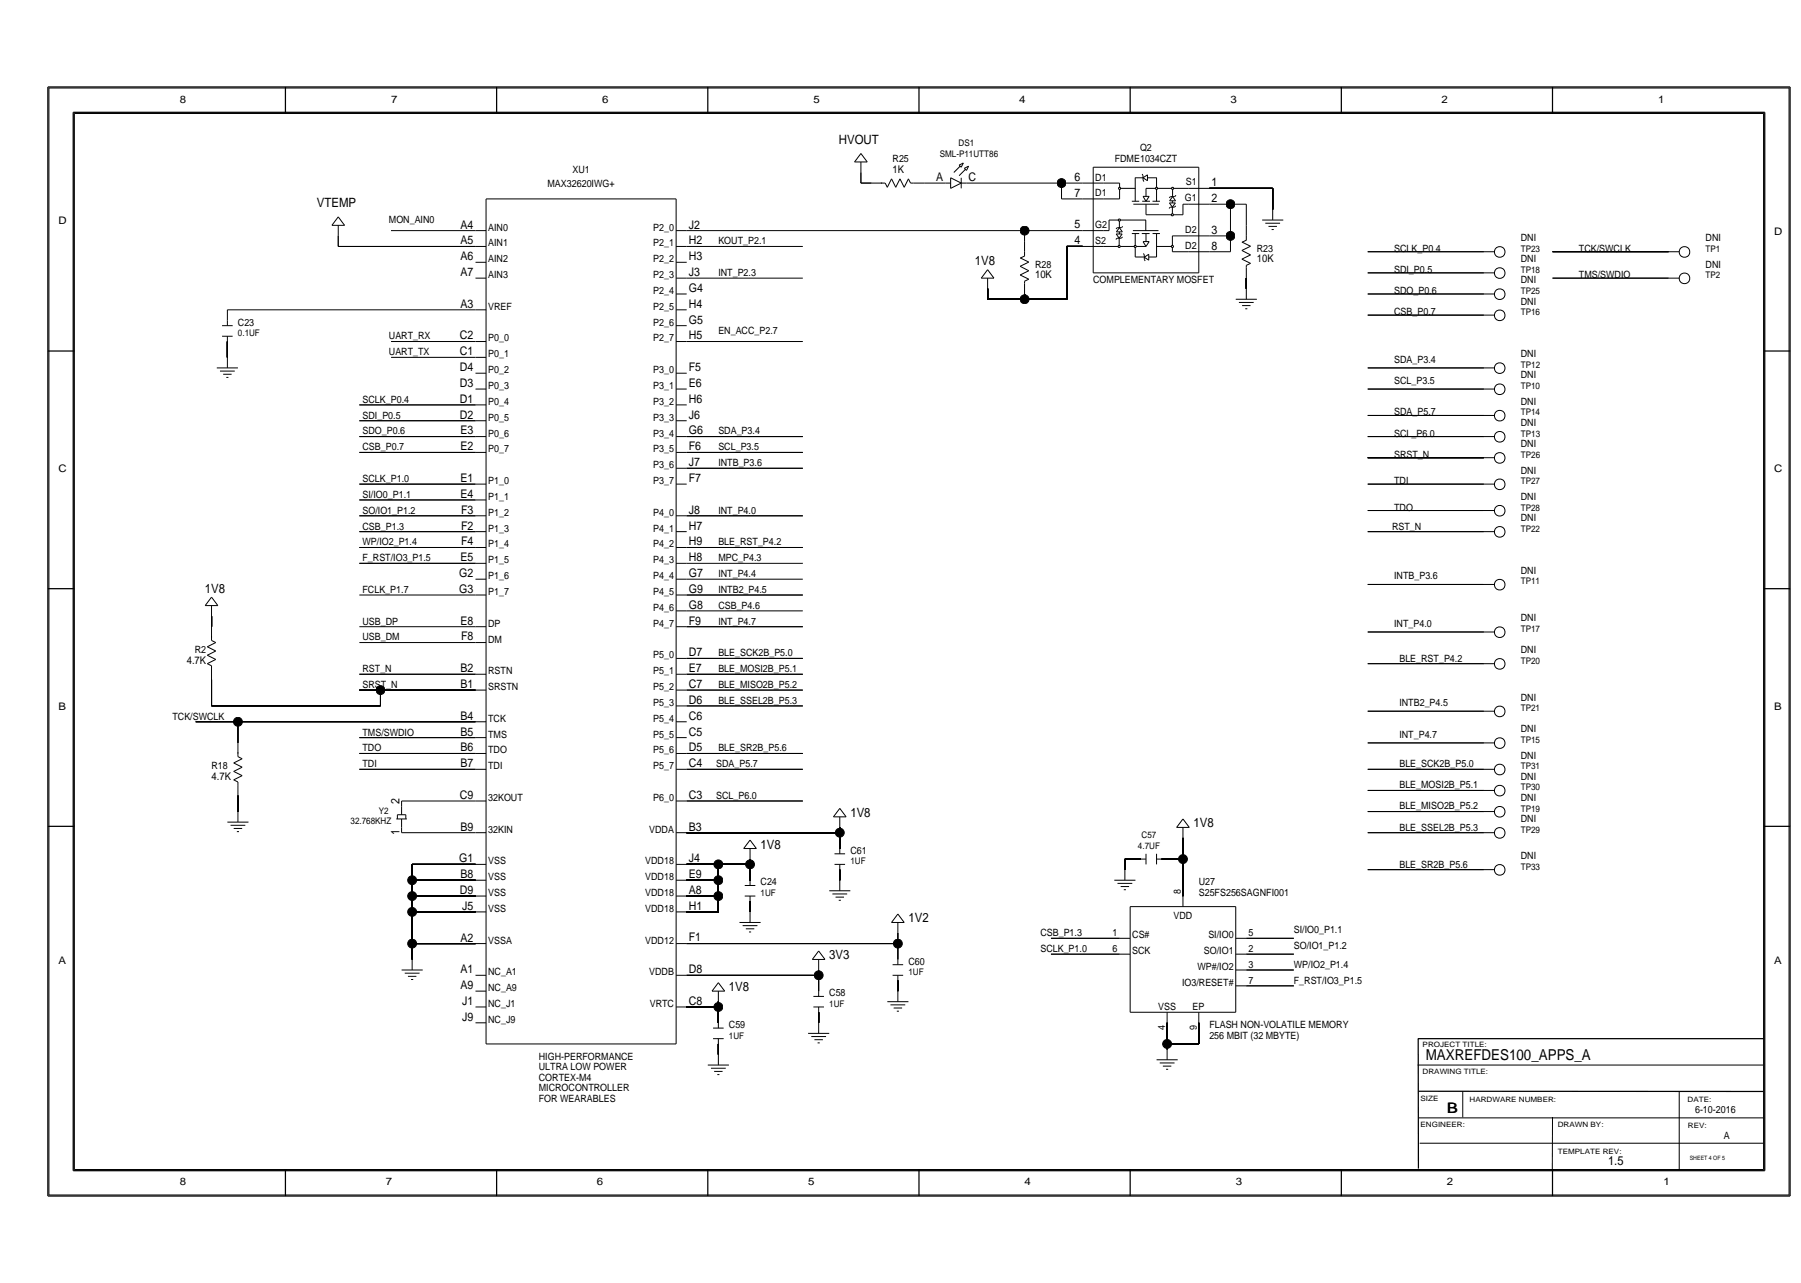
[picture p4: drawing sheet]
<svg xmlns="http://www.w3.org/2000/svg" width="419mm" height="298mm" viewBox="0 0 419 298" stroke-linecap="round" stroke-linejoin="round" font-family="sans-serif">
<!-- layer: Nets -->
<g fill="none" stroke="#000" stroke-width=".23">
<path d="M78.7 57.3h32zM78.7 54.9v2.4zM91 53.6h19.7zM159.8 53.6h78.6zM159.8 57.3h27zM200.3 42.6h2.5zM200.3 40.1v2.5zM215.1 42.6h4.9zM224.9 42.6h22.1zM238.4 53.6v2.5zM238.4 53.6h13.5zM247 42.6h4.9z"/>
<path d="M247 46.3h4.9zM247 42.6v3.7zM248.2 57.3v12.3zM248.2 57.3h3.7zM281.4 43.8h14.8zM281.4 54.9h4.9zM281.4 58.6h4.9zM281.4 47.5h4.9zM286.3 54.9v3.7zM286.3 47.5v7.4zM286.3 47.5h3.7zM290 47.5v4.9z"/>
<path d="M296.2 43.8v4.9zM318.3 58.6h27zM361.3 58.6h27zM52.9 79.4v3.7zM52.9 72.1h57.8zM52.9 72.1v2.4zM91 79.4h19.7zM159.8 79.4h27zM159.8 64.7h27zM229.8 67.2v2.4zM229.8 69.6h8.6zM238.4 69.6h9.8z"/>
<path d="M238.4 68.4v1.2zM290 64.7v2.5zM318.3 68.4h27zM318.3 73.3h27zM318.3 63.5h27zM361.3 64.7h27zM83.6 97.9h27.1zM83.6 94.2h27.1zM91 83.1h19.7zM318.3 85.6h27zM318.3 90.5h27zM318.3 96.6h27z"/>
<path d="M83.6 112.6h27.1zM83.6 116.3h27.1zM83.6 101.6h27.1zM83.6 105.2h27.1zM83.6 120h27.1zM159.8 101.6h27zM159.8 105.2h27zM159.8 120h27zM159.8 108.9h27zM318.3 118.8h27zM318.3 106.5h27zM318.3 101.6h27z"/>
<path d="M318.3 112.6h27zM83.6 123.7h27.1zM83.6 127.4h27.1zM83.6 138.4h27.1zM83.6 131h27.1zM159.8 127.4h27zM159.8 131h27zM159.8 134.7h27zM159.8 138.4h27zM318.3 123.7h27zM318.3 136h27zM49.2 143.3v2.5z"/>
<path d="M49.2 158.1v6.1zM83.6 156.8h27.1zM83.6 145.8h27.1zM83.6 149.5h27.1zM159.8 153.2h27zM159.8 145.8h27zM159.8 142.1h27zM159.8 156.8h27zM318.3 154.4h27zM318.3 147h27zM45.5 167.9h9.9zM49.2 164.2h39.3z"/>
<path d="M55.4 167.9h55.3zM55.4 167.9v4.9zM83.6 175.3h27.1zM83.6 179h27.1zM83.6 171.6h27.1zM83.6 160.5h4.9zM88.5 160.5h22.2zM88.5 160.5v3.7zM159.8 179h27zM159.8 175.3h27zM159.8 160.5h27zM159.8 164.2h27z"/>
<path d="M318.3 179h27zM318.3 172.8h27zM318.3 165.4h27zM55.4 185.1v3.7zM93.5 186.3h17.2zM93.5 186.3v1.3zM93.5 193.7h17.2zM93.5 192.5v1.2zM159.8 186.3h27zM159.8 193.7h35.6zM174.5 199.8v1.3zM195.4 193.7v3.7z"/>
<path d="M195.4 192.5v1.2zM261.8 199.8v2.5zM261.8 199.8h3.6zM270.4 199.8h4.9zM275.3 194.9v4.9zM275.3 199.8v8.6zM318.3 183.9h27zM318.3 188.8h27zM318.3 193.7h27zM95.9 204.8h14.8zM95.9 208.4h14.8zM95.9 212.1h14.8z"/>
<path d="M95.9 219.5h14.8zM95.9 201.1h14.8zM95.9 201.1v3.7zM95.9 204.8v3.6zM95.9 208.4v3.7zM95.9 219.5v3.7zM95.9 212.1v7.4zM159.8 219.5h49.1zM159.8 212.1h7.4zM159.8 208.4h7.4zM159.8 204.8h7.4zM159.8 201.1h7.4z"/>
<path d="M167.2 208.4v3.7zM167.2 204.8v3.6zM167.2 201.1v3.7zM167.2 201.1h7.3zM174.5 209.7v2.4zM174.5 201.1v3.7zM195.4 202.3v2.5zM208.9 219.5v3.7zM208.9 217v2.5zM244.6 218.3h15.9zM290 218.3h11.1zM318.3 202.3h27z"/>
<path d="M159.8 234.2h7.4zM159.8 226.9h30.7zM167.2 234.2v3.7zM167.2 233v1.2zM190.5 235.5v2.4zM190.5 226.9v3.7zM190.5 225.6v1.3zM208.9 228.1v2.5zM244.6 222h15.9zM271.6 237.9v4.9zM279 237.9v4.9zM290 225.6h11.1z"/>
<path d="M290 229.3h11.1zM290 222h11.1zM167.2 242.8v2.5zM271.6 242.8h7.4zM271.6 242.8v1.3z"/>
</g>
<g fill="#000" stroke="#000" stroke-width=".23">
<circle cx="238.4" cy="53.6" r="1.03"/>
<circle cx="247" cy="42.6" r="1.03"/>
<circle cx="286.3" cy="47.5" r="1.03"/>
<circle cx="286.3" cy="54.9" r="1.03"/>
<circle cx="238.4" cy="69.6" r="1.03"/>
<circle cx="55.4" cy="167.9" r="1.03"/>
<circle cx="88.5" cy="160.5" r="1.03"/>
<circle cx="195.4" cy="193.7" r="1.03"/>
<circle cx="275.3" cy="199.8" r="1.03"/>
<circle cx="95.9" cy="219.5" r="1.03"/>
<circle cx="95.9" cy="208.4" r="1.03"/>
<circle cx="95.9" cy="212.1" r="1.03"/>
<circle cx="95.9" cy="204.8" r="1.03"/>
<circle cx="167.2" cy="201.1" r="1.03"/>
<circle cx="167.2" cy="208.4" r="1.03"/>
<circle cx="167.2" cy="204.8" r="1.03"/>
<circle cx="174.5" cy="201.1" r="1.03"/>
<circle cx="208.9" cy="219.5" r="1.03"/>
<circle cx="167.2" cy="234.2" r="1.03"/>
<circle cx="190.5" cy="226.9" r="1.03"/>
<circle cx="271.6" cy="242.8" r="1.03"/>
</g>
<!-- layer: Components -->
<g fill="none" stroke="#000" stroke-width=".23">
<path d="M223.2 38.4l.5 .5zM223.2 38.4l1-.5zM224.2 37.9l-.5 1zM224.4 39.1l.5 .5zM224.4 39.1l1-.4zM225.4 38.7l-.5 .9zM254.4 38.9h24.6zM254.4 38.9v24.6zM279 38.9v24.6zM110.7 57.3h2.4zM110.7 53.6h2.4zM113.1 46.3v196.5z"/>
<path d="M113.1 46.3h44.2zM157.3 46.3v196.5zM157.3 57.3h2.5zM157.3 53.6h2.5zM202.8 42.6h2.4zM205 42.6h1zM206 42.6l.5 1zM207.5 41.6l-1 2zM207.5 41.6l.9 2zM209.4 41.6l1 2zM209.4 41.6l-1 2zM211.4 41.6l-1 2z"/>
<path d="M211.4 41.6l.5 1zM211.9 42.6h.7zM212.6 42.6h2.5zM220 42.6h1.2zM221.2 41.4l2.5 1.2zM221.2 41.4v2.4zM221.2 43.8l2.5-1.2zM222 40.1l1.4-1.4zM223.2 40.9l1.5-1.5zM223.7 42.6h1.2zM223.7 41.4v2.4zM237.4 60l2 1z"/>
<path d="M238.4 56.1v2.5zM238.4 58.6v.9zM251.9 46.3h4.9zM251.9 42.6h4.9zM251.9 53.6h4.9zM251.9 57.3h4.9zM256.8 57.3h3.4zM256.8 53.6h1.3zM256.8 42.6h3.7zM256.8 46.3h3.7zM258.1 51.2v2.4zM258.1 51.2h2.2z"/>
<path d="M259.6 55.7l.3-.3zM259.7 53.3l.3-.3zM259.7 54.4l.7 1zM259.7 54.4h1.4zM259.8 53.9h1.4zM259.9 55.4h1zM260 53h1zM260.3 57.2h.3v.3h-.3zM260.3 51h.4v.4h-.4zM260.4 43.6h.3v.4h-.3zM260.4 55.4v1.7zM260.5 53l-.7 .9z"/>
<path d="M260.5 51.4v1.6zM260.5 53l.7 .9zM260.5 53.9v.5zM260.5 44v2.3zM260.5 42.6v1zM260.7 51.2h6zM260.7 57.3h3.3zM260.8 43.8h3.4zM261.1 54.4l-.7 1zM261.2 55.1l-.3 .3zM261.3 52.7l-.3 .3zM263.4 54.3h1.7z"/>
<path d="M263.4 46.8h1.7zM263.6 53.6h6zM263.7 47.5h6zM264 57.2h.4v.3h-.4zM264.2 57.5v2.3zM264.2 41.3v5.5zM264.2 54.3v2.8zM264.2 59.8h2.1zM264.2 41.4h1.8zM264.4 57.3h2.3zM265.7 54.3h1.8zM265.8 46.8h1.8z"/>
<path d="M265.8 40.5l.2 .4zM266 56.2h1.4zM266 45.7h1.4zM266 40.9v1zM266 41.4l1 .6zM266 56.2l.7 1.1zM266 45.7l.7 1.1zM266 41.9l.2 .3zM266 41.4l1-.7zM266.1 59l.2 .3zM266.3 59.3v1zM266.3 59.8l1 .7z"/>
<path d="M266.3 59.8l1-.7zM266.6 51.2v2.4zM266.7 54.3v1.9zM266.7 43.8v1.9zM266.7 50h5.9zM266.7 47.5v2.5zM266.7 43.8h2.2zM267 40.7v1.3zM267 41.4h2.2zM267.3 59.1v1.4zM267.4 59.8h1.7zM267.4 56.2l-.7 1.1z"/>
<path d="M267.4 45.7l-.7 1.1zM268.2 54.3h1.7zM268.2 46.8h1.7zM269 43.6h.3v.4h-.3zM269.1 44v2.8zM269.1 41.4v2.2zM269.1 54.3v5.5zM269.1 57.3h3.5zM269.3 43.8h3.4zM272 48.5l.3-.3zM272.1 46l.3-.3zM272.1 47.2h1.4z"/>
<path d="M272.1 47.2l.7 1zM272.2 46.7h1.4zM272.3 48.2h1zM272.4 45.7h1zM272.6 49.8h.4v.3h-.4zM272.6 57.2h.4v.3h-.4zM272.7 43.6h.4v.4h-.4zM272.8 57.5v1.1zM272.8 54.9v2.2zM272.8 48.1v1.7zM272.8 46.7v.5zM272.8 54.9h3.7z"/>
<path d="M272.8 58.6h3.7zM272.9 45.7l-.7 1zM272.9 44v1.7zM272.9 45.7l.7 1zM273 50h2.3zM273.1 43.8h3.4zM273.3 48.2l.3-.3zM273.4 45.7l.3-.3zM273.5 47.2l-.7 1zM275.3 47.5h1.2zM275.3 47.5v2.5zM276.5 58.6h4.9z"/>
<path d="M276.5 54.9h4.9zM276.5 43.8h4.9zM276.5 47.5h4.9zM289 58.3l2-1zM289 58.3l2 1zM289 56.3l2 1zM289 56.3l1.1-.4zM290 52.4v2.5zM290 54.9v1zM293.7 51.2h4.9zM294.4 51.9h3.5zM295.2 52.7h1.9z"/>
<path d="M295.9 53.4h.5zM296.2 48.7v2.5zM345.3 58.6h2.5zM388.3 58.6h2.5zM51.7 78.2h2.4zM51.7 75.8h2.4zM52.9 74.5v1.3zM52.9 78.2v1.2zM110.7 64.7h2.4zM110.7 61h2.4zM110.7 72.1h2.4zM110.7 79.4h2.4z"/>
<path d="M157.3 79.4h2.5zM157.3 75.8h2.5zM157.3 72.1h2.5zM157.3 68.4h2.5zM157.3 64.7h2.5zM157.3 61h2.5zM237.4 64l2 .9zM237.4 61.9l2-.9zM237.4 64l2-1zM237.4 61.9l2 1.1zM237.4 60l1.1-.5zM238.4 65.4l1-.5z"/>
<path d="M238.4 65.9v2.5zM238.4 65.4v.5zM254.4 63.5h24.6zM266.3 60.3l.2 .4zM287.6 69.6h4.9zM288.3 70.4h3.4zM289 60.3l2 1zM289 60.3l2-1zM289 71.1h2zM289.8 71.8h.5zM290 61.8l1-.5zM290 62.2v2.5z"/>
<path d="M290 61.8v.4zM290 67.2v2.4zM345.3 73.3h2.5zM345.3 68.4h2.5zM345.3 63.5h2.5zM388.3 64.7h2.5zM50.5 85.6h4.9zM51.2 86.3h3.4zM51.9 87.1h2zM52.7 87.8h.5zM52.9 83.1v2.5zM110.7 94.2h2.4z"/>
<path d="M110.7 86.8h2.4zM110.7 97.9h2.4zM110.7 90.5h2.4zM110.7 83.1h2.4zM157.3 97.9h2.5zM157.3 94.2h2.5zM157.3 90.5h2.5zM157.3 86.8h2.5zM345.3 90.5h2.5zM345.3 85.6h2.5zM345.3 96.6h2.5zM110.7 120h2.4z"/>
<path d="M110.7 112.6h2.4zM110.7 101.6h2.4zM110.7 116.3h2.4zM110.7 105.2h2.4zM157.3 120h2.5zM157.3 112.6h2.5zM157.3 108.9h2.5zM157.3 105.2h2.5zM157.3 101.6h2.5zM345.3 118.8h2.5zM345.3 112.6h2.5zM345.3 106.5h2.5z"/>
<path d="M345.3 101.6h2.5zM110.7 138.4h2.4zM110.7 134.7h2.4zM110.7 127.4h2.4zM110.7 131h2.4zM110.7 123.7h2.4zM157.3 127.4h2.5zM157.3 134.7h2.5zM157.3 123.7h2.5zM157.3 131h2.5zM157.3 138.4h2.5zM345.3 123.7h2.5z"/>
<path d="M345.3 136h2.5zM48.2 154.4l2-1zM48.2 150.5l2 .9zM48.2 154.4l1 .5zM48.2 152.4l2 1zM48.2 152.4l2-1zM48.2 150.5l2-1zM49.2 149l1 .5zM49.2 155.6v2.5zM49.2 145.8v2.4zM49.2 148v1zM49.2 154.9v.7z"/>
<path d="M110.7 145.8h2.4zM110.7 149.5h2.4zM110.7 156.8h2.4zM157.3 142.1h2.5zM157.3 145.8h2.5zM157.3 153.2h2.5zM157.3 156.8h2.5zM345.3 154.4h2.5zM345.3 147h2.5zM54.4 177.5l2 1zM54.4 179.4l2 1zM54.4 179.4l2-.9z"/>
<path d="M54.4 177.5l2-1zM55.4 172.8v2.5zM55.4 175v1zM55.4 176l1 .5zM110.7 179h2.4zM110.7 175.3h2.4zM110.7 171.6h2.4zM110.7 167.9h2.4zM110.7 160.5h2.4zM157.3 160.5h2.5zM157.3 164.2h2.5zM157.3 167.9h2.5z"/>
<path d="M157.3 171.6h2.5zM157.3 175.3h2.5zM157.3 179h2.5zM345.3 179h2.5zM345.3 172.8h2.5zM345.3 165.4h2.5zM52.9 191.2h4.9zM53.6 192h3.5zM54.4 192.7h2zM54.4 181.4l2-1zM54.4 181.4l1 .5zM55.1 193.5h.5z"/>
<path d="M55.4 188.8v2.4zM55.4 182.6v2.5zM55.4 181.9v.7zM92.2 190.5h2.5zM92.5 189.5v1zM92.5 189.5h1.9zM93.5 187.6v1.9zM93.5 190.5v2zM94.4 189.5v1zM110.7 186.3h2.4zM110.7 193.7h2.4zM157.3 193.7h2.5z"/>
<path d="M157.3 186.3h2.5zM194.2 198.6h2.5zM195.4 197.4v1.2zM265.4 199.8h1.3zM266.7 198.6v2.5zM269.1 198.6v2.5zM269.1 199.8h1.3zM345.3 193.7h2.5zM345.3 188.8h2.5zM345.3 183.9h2.5zM110.7 212.1h2.4zM110.7 201.1h2.4z"/>
<path d="M110.7 208.4h2.4zM110.7 204.8h2.4zM110.7 219.5h2.4zM157.3 201.1h2.5zM157.3 212.1h2.5zM157.3 204.8h2.5zM157.3 208.4h2.5zM157.3 219.5h2.5zM172.1 214.6h4.9zM172.8 215.3h3.5zM173.3 208.4h2.5zM173.3 206h2.5z"/>
<path d="M173.6 216.1h1.9zM174.3 216.8h.5zM174.5 212.1v2.5zM174.5 204.8v1.2zM174.5 208.4v1.3zM193 207.2h4.9zM193.7 207.9h3.4zM194.2 201.1h2.5zM194.4 208.7h2zM195.2 209.4h.5zM195.4 201.1v1.2zM195.4 204.8v2.4z"/>
<path d="M259.3 204.8h4.9zM260 205.5h3.5zM260.5 218.3h2.5zM260.8 206.2h1.9zM261.5 207h.5zM261.8 202.3v2.5zM263 210.9h24.6zM263 210.9v24.6zM275.3 208.4v2.5zM287.6 218.3h2.4zM287.6 210.9v24.6zM345.3 202.3h2.5z"/>
<path d="M93.5 225.6h4.9zM94.2 226.4h3.4zM94.9 227.1h2zM95.7 227.9h.5zM95.9 223.2v2.4zM110.7 237.9h2.4zM110.7 234.2h2.4zM110.7 230.6h2.4zM110.7 226.9h2.4zM157.3 226.9h2.5zM157.3 234.2h2.5zM165.9 239.2h2.5z"/>
<path d="M167.2 237.9v1.3zM189.3 234.2h2.4zM189.3 231.8h2.4zM190.5 237.9v2.5zM190.5 230.6v1.2zM190.5 234.2v1.3zM206.5 233h4.9zM207.2 233.7h3.5zM207.7 226.9h2.5zM207.7 224.4h2.5zM208 234.5h1.9zM208.7 235.2h.5z"/>
<path d="M208.9 230.6v2.4zM208.9 223.2v1.2zM208.9 226.9v1.2zM260.5 222h2.5zM263 235.5h24.6zM271.6 235.5v2.4zM279 235.5v2.4zM287.6 225.6h2.4zM287.6 222h2.4zM287.6 229.3h2.4zM113.1 242.8h44.2zM164.7 247.8h4.9z"/>
<path d="M165.4 248.5h3.5zM165.9 241.6h2.5zM166.2 249.2h1.9zM166.9 250h.5zM167.2 245.3v2.5zM167.2 241.6v1.2zM188.1 240.4h4.9zM188.8 241.1h3.4zM189.5 241.9h2zM190.3 242.6h.5zM269.1 246.5h4.9zM269.9 247.3h3.4z"/>
<path d="M270.6 248h2zM271.3 248.7h.5zM271.6 244.1v2.4z"/>
<circle cx="349" cy="58.6" r="1.24"/>
<circle cx="392" cy="58.6" r="1.24"/>
<circle cx="349" cy="63.5" r="1.24"/>
<circle cx="349" cy="73.4" r="1.24"/>
<circle cx="349" cy="68.4" r="1.24"/>
<circle cx="392" cy="64.8" r="1.24"/>
<circle cx="349" cy="90.6" r="1.24"/>
<circle cx="349" cy="96.7" r="1.24"/>
<circle cx="349" cy="85.6" r="1.24"/>
<circle cx="349" cy="118.8" r="1.24"/>
<circle cx="349" cy="106.5" r="1.24"/>
<circle cx="349" cy="101.6" r="1.24"/>
<circle cx="349" cy="112.7" r="1.24"/>
<circle cx="349" cy="123.7" r="1.24"/>
<circle cx="349" cy="136" r="1.24"/>
<circle cx="349" cy="154.4" r="1.24"/>
<circle cx="349" cy="147.1" r="1.24"/>
<circle cx="349" cy="179" r="1.24"/>
<circle cx="349" cy="165.5" r="1.24"/>
<circle cx="349" cy="172.9" r="1.24"/>
<circle cx="349" cy="193.8" r="1.24"/>
<circle cx="349" cy="188.8" r="1.24"/>
<circle cx="349" cy="183.9" r="1.24"/>
<circle cx="349" cy="202.4" r="1.24"/>
</g>
<!-- layer: Page Border and Title Block -->
<g fill="none" stroke="#000" stroke-width=".23">
<path d="M11.4 20.5h404.9zM11.4 20.5v257.5zM198.9 37.7h2.9zM200.3 35.7l1.5 2zM200.3 37.7v2.4zM200.3 35.7l-1.4 2zM416.3 20.5v257.5zM77.2 52.4h3zM78.7 52.4v2.5zM78.7 50.4l-1.5 2zM78.7 50.4l1.5 2zM228.3 64.7h3z"/>
<path d="M229.8 64.7v2.5zM229.8 62.7l1.5 2zM229.8 62.7l-1.5 2zM49.2 138.9l-1.4 2zM49.2 138.9l1.5 2zM47.8 140.9h2.9zM49.2 140.9v2.4zM173.1 197.4h2.9zM174.5 195.4l-1.4 2zM174.5 197.4v2.4zM174.5 195.4l1.5 2zM193.9 190h3z"/>
<path d="M195.4 188l-1.5 2zM195.4 190v2.5zM195.4 188l1.5 2zM273.8 192.5h3zM275.3 190.5l-1.5 2zM275.3 192.5v2.4zM275.3 190.5l1.5 2zM207.5 214.6h2.9zM208.9 212.6l-1.4 2zM208.9 214.6v2.4zM208.9 212.6l1.5 2zM165.7 230.6h2.9z"/>
<path d="M167.2 230.6v2.4zM167.2 228.6l1.4 2zM167.2 228.6l-1.5 2zM189 223.2h3zM190.5 221.2l-1.5 2zM190.5 223.2v2.4zM190.5 221.2l1.5 2zM329.9 247.8h80.5zM340.4 253.8v6.1zM361.3 259.8l-.1 12.1zM390.8 253.8v18.2zM11.4 278h404.9z"/>
<path d="M330.2 260h80.3zM330.4 265.9h80z"/>
</g>
<g fill="none" stroke="#000" stroke-width=".29">
<path d="M11.1 20.2h405.5zM11.1 20.2v258zM17 26.1h393.7zM17 26.1v246.2zM17.3 26.4h393.1zM17.3 26.4v245.7zM66.4 20.2v6.2zM115.6 20.2v6.2zM164.7 20.2v6.2zM213.8 20.2v6.2zM263 20.2v6.2zM312.1 20.2v6.2z"/>
<path d="M361.3 20.2v6.2zM410.4 26.4v245.7zM410.7 26.1v246.2zM416.6 20.2v258zM11.1 81.7h6.2zM410.4 81.7h6.2zM11.1 136.9h6.2zM410.4 136.9h6.2zM11.1 192.2h6.2zM410.4 192.2h6.2zM329.9 241.6h80.5zM330 241.7l.1 30.1z"/>
<path d="M330.1 253.8l80.3 .1zM11.1 278.2h405.5zM17 272.3h393.7zM17.3 272.1h393.1zM66.4 272.1v6.1zM115.6 272.1v6.1zM164.7 272.1v6.1zM213.8 272.1v6.1zM263 272.1v6.1zM312.1 272.1v6.1zM361.3 272.1v6.1z"/>
</g>
<text font-size="3.5" x="331.8" y="246.5">MAXREFDES100_APPS_A</text>
<text font-size="3.4" x="336.9" y="259">B</text>
<g font-size="3">
<text x="195.2" y="33.5">HVOUT</text>
<text x="73.7" y="48.2">VTEMP</text>
<text x="226.9" y="61.8">1V8</text>
<text x="47.7" y="137.9">1V8</text>
<text x="197.9" y="190">1V8</text>
<text x="177" y="197.4">1V8</text>
<text x="277.7" y="192.5">1V8</text>
<text x="211.4" y="214.6">1V2</text>
<text x="193" y="223.2">3V3</text>
<text x="169.6" y="230.6">1V8</text>
</g>
<text font-size="2.9" x="374.2" y="271.1">1.5</text>
<g font-size="2.8">
<text x="217.9" y="42.1">A</text>
<text x="225.4" y="42.1">C</text>
<text x="250.1" y="45.8">7</text>
<text x="250.1" y="42.1">6</text>
<text x="281.9" y="43.3">1</text>
<text x="281.9" y="47">2</text>
<text x="107.1" y="53.2">A4</text>
<text x="160.3" y="53.2">J2</text>
<text x="250.1" y="53.2">5</text>
<text x="107.1" y="56.8">A5</text>
<text x="160.3" y="56.8">H2</text>
<text x="250.1" y="56.8">4</text>
<text x="281.9" y="58.1">8</text>
<text x="281.9" y="54.4">3</text>
<text x="107.1" y="64.2">A7</text>
<text x="107.1" y="60.5">A6</text>
<text x="160.3" y="64.2">J3</text>
<text x="160.3" y="60.5">H3</text>
<text x="107.1" y="71.6">A3</text>
<text x="160.3" y="71.6">H4</text>
<text x="160.3" y="67.9">G4</text>
<text x="160.3" y="75.3">G5</text>
<text x="107" y="79">C2</text>
<text x="107" y="82.6">C1</text>
<text x="160.3" y="79">H5</text>
<text x="107" y="86.3">D4</text>
<text x="160.3" y="86.3">F5</text>
<text x="107" y="93.7">D1</text>
<text x="107" y="90">D3</text>
<text x="160.3" y="93.7">H6</text>
<text x="160.3" y="90">E6</text>
<text x="107" y="97.4">D2</text>
<text x="107.1" y="101.1">E3</text>
<text x="160.3" y="101.1">G6</text>
<text x="160.3" y="97.4">J6</text>
<text x="107.1" y="104.8">E2</text>
<text x="160.3" y="104.8">F6</text>
<text x="107.1" y="112.1">E1</text>
<text x="160.3" y="112.1">F7</text>
<text x="160.3" y="108.4">J7</text>
<text x="107.1" y="115.8">E4</text>
<text x="107.3" y="119.5">F3</text>
<text x="160.3" y="119.5">J8</text>
<text x="107.3" y="123.2">F2</text>
<text x="160.3" y="123.2">H7</text>
<text x="107.1" y="130.6">E5</text>
<text x="107.3" y="126.9">F4</text>
<text x="160.3" y="126.9">H9</text>
<text x="160.3" y="130.6">H8</text>
<text x="106.9" y="137.9">G3</text>
<text x="106.9" y="134.2">G2</text>
<text x="160.3" y="134.2">G7</text>
<text x="160.3" y="137.9">G9</text>
<text x="160.3" y="141.6">G8</text>
<text x="107.1" y="145.3">E8</text>
<text x="107.3" y="149">F8</text>
<text x="160.3" y="145.3">F9</text>
<text x="160.3" y="152.7">D7</text>
<text x="107.1" y="160">B1</text>
<text x="107.1" y="156.4">B2</text>
<text x="160.3" y="156.3">E7</text>
<text x="160.3" y="160">C7</text>
<text x="107.1" y="167.4">B4</text>
<text x="160.3" y="163.7">D6</text>
<text x="160.3" y="167.4">C6</text>
<text x="107.1" y="171.1">B5</text>
<text x="160.3" y="171.1">C5</text>
<text x="107.1" y="178.5">B7</text>
<text x="107.1" y="174.8">B6</text>
<text x="160.3" y="174.8">D5</text>
<text x="160.3" y="178.5">C4</text>
<text x="107" y="185.8">C9</text>
<text x="160.3" y="185.8">C3</text>
<text x="93" y="187.1" transform="rotate(-90 93 187.1)">2</text>
<text x="93" y="194.3" transform="rotate(-90 93 194.3)">1</text>
<text x="107.1" y="193.2">B9</text>
<text x="160.3" y="193.2">B3</text>
<text x="106.9" y="200.6">G1</text>
<text x="160.3" y="200.6">J4</text>
<text x="107" y="207.9">D9</text>
<text x="107.1" y="204.3">B8</text>
<text x="160.3" y="204.3">E9</text>
<text x="160.3" y="208">A8</text>
<text x="107.6" y="211.6">J5</text>
<text x="160.3" y="211.6">H1</text>
<text x="107.1" y="219">A2</text>
<text x="160.3" y="219">F1</text>
<text x="107.1" y="226.4">A1</text>
<text x="160.3" y="226.4">D8</text>
<text x="107.1" y="230.1">A9</text>
<text x="107.6" y="233.8">J1</text>
<text x="160.3" y="233.7">C8</text>
<text x="107.6" y="237.4">J9</text>
</g>
<g font-size="2.5">
<text x="207.7" y="40.1">1K</text>
<text x="240.9" y="64.7">10K</text>
<text x="292.5" y="61">10K</text>
<text x="43.5" y="154.4">4.7K</text>
<text x="49.2" y="181.4">4.7K</text>
</g>
<g font-size="2.4">
<text x="41.9" y="23.9">8</text>
<text x="91" y="23.9">7</text>
<text x="140.1" y="23.9">6</text>
<text x="189.3" y="23.9">5</text>
<text x="237.2" y="23.9">4</text>
<text x="286.3" y="23.9">3</text>
<text x="335.5" y="23.9">2</text>
<text x="385.8" y="23.9">1</text>
<text x="13.6" y="52.2">D</text>
<text x="412.9" y="54.6">D</text>
<text x="13.6" y="109.9">C</text>
<text x="412.9" y="109.9">C</text>
<text x="13.6" y="165.2">B</text>
<text x="412.9" y="165.2">B</text>
<text x="13.6" y="224.2">A</text>
<text x="412.9" y="224.2">A</text>
<text x="41.9" y="275.8">8</text>
<text x="89.8" y="275.8">7</text>
<text x="138.9" y="275.8">6</text>
<text x="188.1" y="275.8">5</text>
<text x="238.4" y="275.8">4</text>
<text x="287.6" y="275.8">3</text>
<text x="336.7" y="275.8">2</text>
<text x="387.1" y="275.8">1</text>
</g>
<g font-size="2.3">
<text x="265.3" y="35.2">Q2</text>
<text x="133.2" y="40.1">XU1</text>
<text x="207.7" y="37.7">R25</text>
<text x="254.9" y="42">D1</text>
<text x="259.4" y="37.7">FDME1034CZT</text>
<text x="127.4" y="43.5">MAX32620IWG+</text>
<text x="254.9" y="45.7">D1</text>
<text x="275.7" y="46.8">G1</text>
<text x="275.9" y="43.1">S1</text>
<text x="90.5" y="51.9">MON_AIN0</text>
<text x="113.6" y="53.6">AIN0</text>
<text x="152" y="53.6">P2_0</text>
<text x="254.9" y="53.1">G2</text>
<text x="113.6" y="57.3">AIN1</text>
<text x="152" y="57.3">P2_1</text>
<text x="167.2" y="56.8">KOUT_P2.1</text>
<text x="254.9" y="56.7">S2</text>
<text x="275.8" y="57.9">D2</text>
<text x="275.8" y="54.2">D2</text>
<text x="292.5" y="58.6">R23</text>
<text x="324.4" y="58.6">SCLK_P0.4</text>
<text x="353.9" y="56.1">DNI</text>
<text x="367.4" y="58.6">TCK/SWCLK</text>
<text x="396.9" y="56.1">DNI</text>
<text x="113.6" y="64.7">AIN3</text>
<text x="113.6" y="61">AIN2</text>
<text x="152" y="64.7">P2_3</text>
<text x="152" y="61">P2_2</text>
<text x="167.2" y="64.2">INT_P2.3</text>
<text x="240.9" y="62.2">R28</text>
<text x="254.4" y="65.9">COMPLEMENTARY MOSFET</text>
<text x="324.4" y="63.5">SDI_P0.5</text>
<text x="353.9" y="61">DNI</text>
<text x="353.9" y="65.9">DNI</text>
<text x="367.4" y="64.7">TMS/SWDIO</text>
<text x="396.9" y="62.2">DNI</text>
<text x="152" y="68.4">P2_4</text>
<text x="324.4" y="68.4">SDO_P0.6</text>
<text x="353.9" y="70.8">DNI</text>
<text x="55.4" y="75.8">C23</text>
<text x="113.6" y="72.1">VREF</text>
<text x="152" y="75.8">P2_6</text>
<text x="152" y="72.1">P2_5</text>
<text x="167.2" y="77.7">EN_ACC_P2.7</text>
<text x="324.4" y="73.3">CSB_P0.7</text>
<text x="90.5" y="82.6">UART_TX</text>
<text x="90.5" y="78.9">UART_RX</text>
<text x="113.6" y="79.4">P0_0</text>
<text x="113.6" y="83.1">P0_1</text>
<text x="152" y="79.4">P2_7</text>
<text x="353.9" y="83.1">DNI</text>
<text x="113.6" y="86.8">P0_2</text>
<text x="152" y="86.8">P3_0</text>
<text x="324.4" y="84.4">SDA_P3.4</text>
<text x="324.4" y="89.3">SCL_P3.5</text>
<text x="353.9" y="88">DNI</text>
<text x="84.4" y="93.7">SCLK_P0.4</text>
<text x="113.6" y="94.2">P0_4</text>
<text x="113.6" y="90.5">P0_3</text>
<text x="152" y="94.2">P3_2</text>
<text x="152" y="90.5">P3_1</text>
<text x="353.9" y="94.2">DNI</text>
<text x="84.4" y="97.4">SDI_P0.5</text>
<text x="84.4" y="101.1">SDO_P0.6</text>
<text x="113.6" y="101.5">P0_6</text>
<text x="113.6" y="97.9">P0_5</text>
<text x="152" y="101.6">P3_4</text>
<text x="152" y="97.9">P3_3</text>
<text x="167.2" y="101.1">SDA_P3.4</text>
<text x="324.4" y="96.6">SDA_P5.7</text>
<text x="324.4" y="101.6">SCL_P6.0</text>
<text x="353.9" y="99.1">DNI</text>
<text x="84.4" y="104.7">CSB_P0.7</text>
<text x="113.6" y="105.2">P0_7</text>
<text x="152" y="105.2">P3_5</text>
<text x="167.2" y="104.8">SCL_P3.5</text>
<text x="324.4" y="106.5">SRST_N</text>
<text x="353.9" y="104">DNI</text>
<text x="84.4" y="112.1">SCLK_P1.0</text>
<text x="113.6" y="112.6">P1_0</text>
<text x="152" y="112.6">P3_7</text>
<text x="152" y="108.9">P3_6</text>
<text x="167.2" y="108.4">INTB_P3.6</text>
<text x="324.4" y="112.6">TDI</text>
<text x="353.9" y="110.2">DNI</text>
<text x="84.4" y="119.5">SO/IO1_P1.2</text>
<text x="84.4" y="115.8">SI/IO0_P1.1</text>
<text x="113.6" y="120">P1_2</text>
<text x="113.6" y="116.3">P1_1</text>
<text x="152" y="120">P4_0</text>
<text x="167.2" y="119.5">INT_P4.0</text>
<text x="324.4" y="118.8">TDO</text>
<text x="353.9" y="116.3">DNI</text>
<text x="84.4" y="123.2">CSB_P1.3</text>
<text x="113.6" y="123.7">P1_3</text>
<text x="152" y="123.7">P4_1</text>
<text x="323.9" y="123.2">RST_N</text>
<text x="353.9" y="121.2">DNI</text>
<text x="84.4" y="130.5">F_RST/IO3_P1.5</text>
<text x="84.4" y="126.9">WP/IO2_P1.4</text>
<text x="113.6" y="127.3">P1_4</text>
<text x="113.6" y="131">P1_5</text>
<text x="152" y="127.4">P4_2</text>
<text x="152" y="131">P4_3</text>
<text x="167.2" y="130.6">MPC_P4.3</text>
<text x="167.2" y="126.9">BLE_RST_P4.2</text>
<text x="84.4" y="137.9">FCLK_P1.7</text>
<text x="113.6" y="134.7">P1_6</text>
<text x="152" y="134.7">P4_4</text>
<text x="167.2" y="134.2">INT_P4.4</text>
<text x="167.2" y="137.9">INTB2_P4.5</text>
<text x="324.4" y="134.7">INTB_P3.6</text>
<text x="353.9" y="133.5">DNI</text>
<text x="113.6" y="138.4">P1_7</text>
<text x="152" y="142.1">P4_6</text>
<text x="152" y="138.4">P4_5</text>
<text x="167.2" y="141.6">CSB_P4.6</text>
<text x="84.4" y="145.3">USB_DP</text>
<text x="84.4" y="149">USB_DM</text>
<text x="113.6" y="145.8">DP</text>
<text x="113.6" y="149.5">DM</text>
<text x="152" y="145.8">P4_7</text>
<text x="167.2" y="145.3">INT_P4.7</text>
<text x="324.4" y="145.8">INT_P4.0</text>
<text x="353.9" y="144.6">DNI</text>
<text x="45.3" y="151.9">R2</text>
<text x="152" y="153.1">P5_0</text>
<text x="167.2" y="152.7">BLE_SCK2B_P5.0</text>
<text x="325.6" y="153.9">BLE_RST_P4.2</text>
<text x="353.9" y="151.9">DNI</text>
<text x="84.4" y="160">SRST_N</text>
<text x="84.4" y="156.4">RST_N</text>
<text x="113.6" y="160.5">SRSTN</text>
<text x="113.6" y="156.8">RSTN</text>
<text x="152" y="156.8">P5_1</text>
<text x="152" y="160.5">P5_2</text>
<text x="167.2" y="160">BLE_MISO2B_P5.2</text>
<text x="167.2" y="156.4">BLE_MOSI2B_P5.1</text>
<text x="40.1" y="167.4">TCK/SWCLK</text>
<text x="113.6" y="167.9">TCK</text>
<text x="152" y="164.2">P5_3</text>
<text x="152" y="167.9">P5_4</text>
<text x="167.2" y="163.7">BLE_SSEL2B_P5.3</text>
<text x="325.6" y="164.2">INTB2_P4.5</text>
<text x="353.9" y="163">DNI</text>
<text x="84.4" y="171.1">TMS/SWDIO</text>
<text x="113.6" y="171.6">TMS</text>
<text x="152" y="171.6">P5_5</text>
<text x="325.6" y="171.6">INT_P4.7</text>
<text x="353.9" y="170.4">DNI</text>
<text x="49.2" y="179">R18</text>
<text x="84.4" y="174.8">TDO</text>
<text x="84.4" y="178.5">TDI</text>
<text x="113.6" y="178.9">TDI</text>
<text x="113.6" y="175.3">TDO</text>
<text x="152" y="175.3">P5_6</text>
<text x="152" y="178.9">P5_7</text>
<text x="166.7" y="178.5">SDA_P5.7</text>
<text x="167.2" y="174.8">BLE_SR2B_P5.6</text>
<text x="325.6" y="178.5">BLE_SCK2B_P5.0</text>
<text x="353.9" y="176.5">DNI</text>
<text x="166.7" y="185.8">SCL_P6.0</text>
<text x="325.6" y="183.4">BLE_MOSI2B_P5.1</text>
<text x="353.9" y="181.4">DNI</text>
<text x="113.6" y="186.3">32KOUT</text>
<text x="152" y="186.3">P6_0</text>
<text x="325.6" y="188.3">BLE_MISO2B_P5.2</text>
<text x="353.9" y="186.3">DNI</text>
<text x="353.9" y="191.2">DNI</text>
<text x="113.6" y="193.7">32KIN</text>
<text x="151.1" y="193.7">VDDA</text>
<text x="325.6" y="193.2">BLE_SSEL2B_P5.3</text>
<text x="113.6" y="201.1">VSS</text>
<text x="150.2" y="201.1">VDD18</text>
<text x="197.9" y="198.6">C61</text>
<text x="325.6" y="201.8">BLE_SR2B_P5.6</text>
<text x="353.9" y="199.8">DNI</text>
<text x="113.6" y="208.4">VSS</text>
<text x="113.6" y="204.8">VSS</text>
<text x="150.2" y="204.8">VDD18</text>
<text x="150.2" y="208.4">VDD18</text>
<text x="177" y="206">C24</text>
<text x="274.8" y="207.9" transform="rotate(-90 274.8 207.9)">8</text>
<text x="279" y="208.4">S25FS256SAGNFI001</text>
<text x="279" y="206">U27</text>
<text x="113.6" y="212.1">VSS</text>
<text x="150.2" y="212.1">VDD18</text>
<text x="273.1" y="213.8">VDD</text>
<text x="113.6" y="219.5">VSSA</text>
<text x="150.2" y="219.5">VDD12</text>
<text x="242.1" y="217.8">CSB_P1.3</text>
<text x="242.1" y="221.5">SCLK_P1.0</text>
<text x="258.9" y="221.5">6</text>
<text x="258.9" y="217.8">1</text>
<text x="263.5" y="218.3">CS#</text>
<text x="263.5" y="222">SCK</text>
<text x="280.1" y="222">SO/IO1</text>
<text x="281.2" y="218.3">SI/IO0</text>
<text x="290.5" y="221.5">2</text>
<text x="290.5" y="217.8">5</text>
<text x="301.1" y="220.7">SO/IO1_P1.2</text>
<text x="301.1" y="217">SI/IO0_P1.1</text>
<text x="113.6" y="226.9">NC_A1</text>
<text x="151.1" y="226.9">VDDB</text>
<text x="211.4" y="224.4">C60</text>
<text x="278.6" y="225.6">WP#/IO2</text>
<text x="290.5" y="225.2">3</text>
<text x="301.1" y="225.1">WP/IO2_P1.4</text>
<text x="113.6" y="230.6">NC_A9</text>
<text x="193" y="231.8">C58</text>
<text x="275.1" y="229.3">IO3/RESET#</text>
<text x="290.5" y="228.8">7</text>
<text x="301.1" y="228.8">F_RST/IO3_P1.5</text>
<text x="113.6" y="237.9">NC_J9</text>
<text x="113.6" y="234.2">NC_J1</text>
<text x="151.2" y="234.2">VRTC</text>
<text x="169.6" y="239.2">C59</text>
<text x="269.5" y="235">VSS</text>
<text x="271.1" y="239.6" transform="rotate(-90 271.1 239.6)">4</text>
<text x="277.5" y="235">EP</text>
<text x="278.5" y="239.6" transform="rotate(-90 278.5 239.6)">9</text>
<text x="281.4" y="239.2">FLASH NON-VOLATILE MEMORY</text>
<text x="281.4" y="241.6">256 MBIT (32 MBYTE)</text>
<text x="125.4" y="249">ULTRA LOW POWER</text>
<text x="125.4" y="246.5">HIGH-PERFORMANCE</text>
<text x="125.4" y="251.4">CORTEX-M4</text>
<text x="125.4" y="256.4">FOR WEARABLES</text>
<text x="125.4" y="253.9">MICROCONTROLLER</text>
<text x="394.4" y="258.8">6-10-2016</text>
<text x="401.1" y="265">A</text>
</g>
<g font-size="2.1">
<text x="223.1" y="34">DS1</text>
<text x="218.7" y="36.4">SML-P11UTT86</text>
<text x="353.9" y="58.6">TP23</text>
<text x="396.9" y="58.6">TP1</text>
<text x="353.9" y="63.5">TP18</text>
<text x="396.9" y="64.7">TP2</text>
<text x="353.9" y="68.4">TP25</text>
<text x="353.9" y="73.3">TP16</text>
<text x="55.4" y="78.2">0.1UF</text>
<text x="353.9" y="85.6">TP12</text>
<text x="353.9" y="90.5">TP10</text>
<text x="353.9" y="96.6">TP14</text>
<text x="353.9" y="101.6">TP13</text>
<text x="353.9" y="106.5">TP26</text>
<text x="353.9" y="112.6">TP27</text>
<text x="353.9" y="118.8">TP28</text>
<text x="353.9" y="123.7">TP22</text>
<text x="353.9" y="136">TP11</text>
<text x="353.9" y="147">TP17</text>
<text x="353.9" y="154.4">TP20</text>
<text x="353.9" y="165.4">TP21</text>
<text x="353.9" y="172.8">TP15</text>
<text x="353.9" y="179">TP31</text>
<text x="353.9" y="183.9">TP30</text>
<text x="81.6" y="191.8">32.768KHZ</text>
<text x="88.1" y="189.3">Y2</text>
<text x="353.9" y="188.8">TP19</text>
<text x="264.8" y="197.4">4.7UF</text>
<text x="265.6" y="194.9">C57</text>
<text x="353.9" y="193.7">TP29</text>
<text x="197.9" y="201.1">1UF</text>
<text x="353.9" y="202.3">TP33</text>
<text x="177" y="208.4">1UF</text>
<text x="211.4" y="226.9">1UF</text>
<text x="193" y="234.2">1UF</text>
<text x="169.6" y="241.6">1UF</text>
</g>
<g font-size="1.7">
<text x="331.1" y="243.6">PROJECT TITLE:</text>
<text x="331.1" y="249.7">DRAWING TITLE:</text>
<text x="330.6" y="256.1">SIZE</text>
<text x="342" y="256.5">HARDWARE NUMBER:</text>
<text x="392.7" y="256.3">DATE:</text>
<text x="330.6" y="262.3">ENGINEER:</text>
<text x="362.5" y="262.3">DRAWN BY:</text>
<text x="392.8" y="262.4">REV:</text>
<text x="362.5" y="268.4">TEMPLATE REV:</text>
</g>
<text font-size="1.4" x="393.2" y="269.9">SHEET 4 OF 5</text>
</svg>
